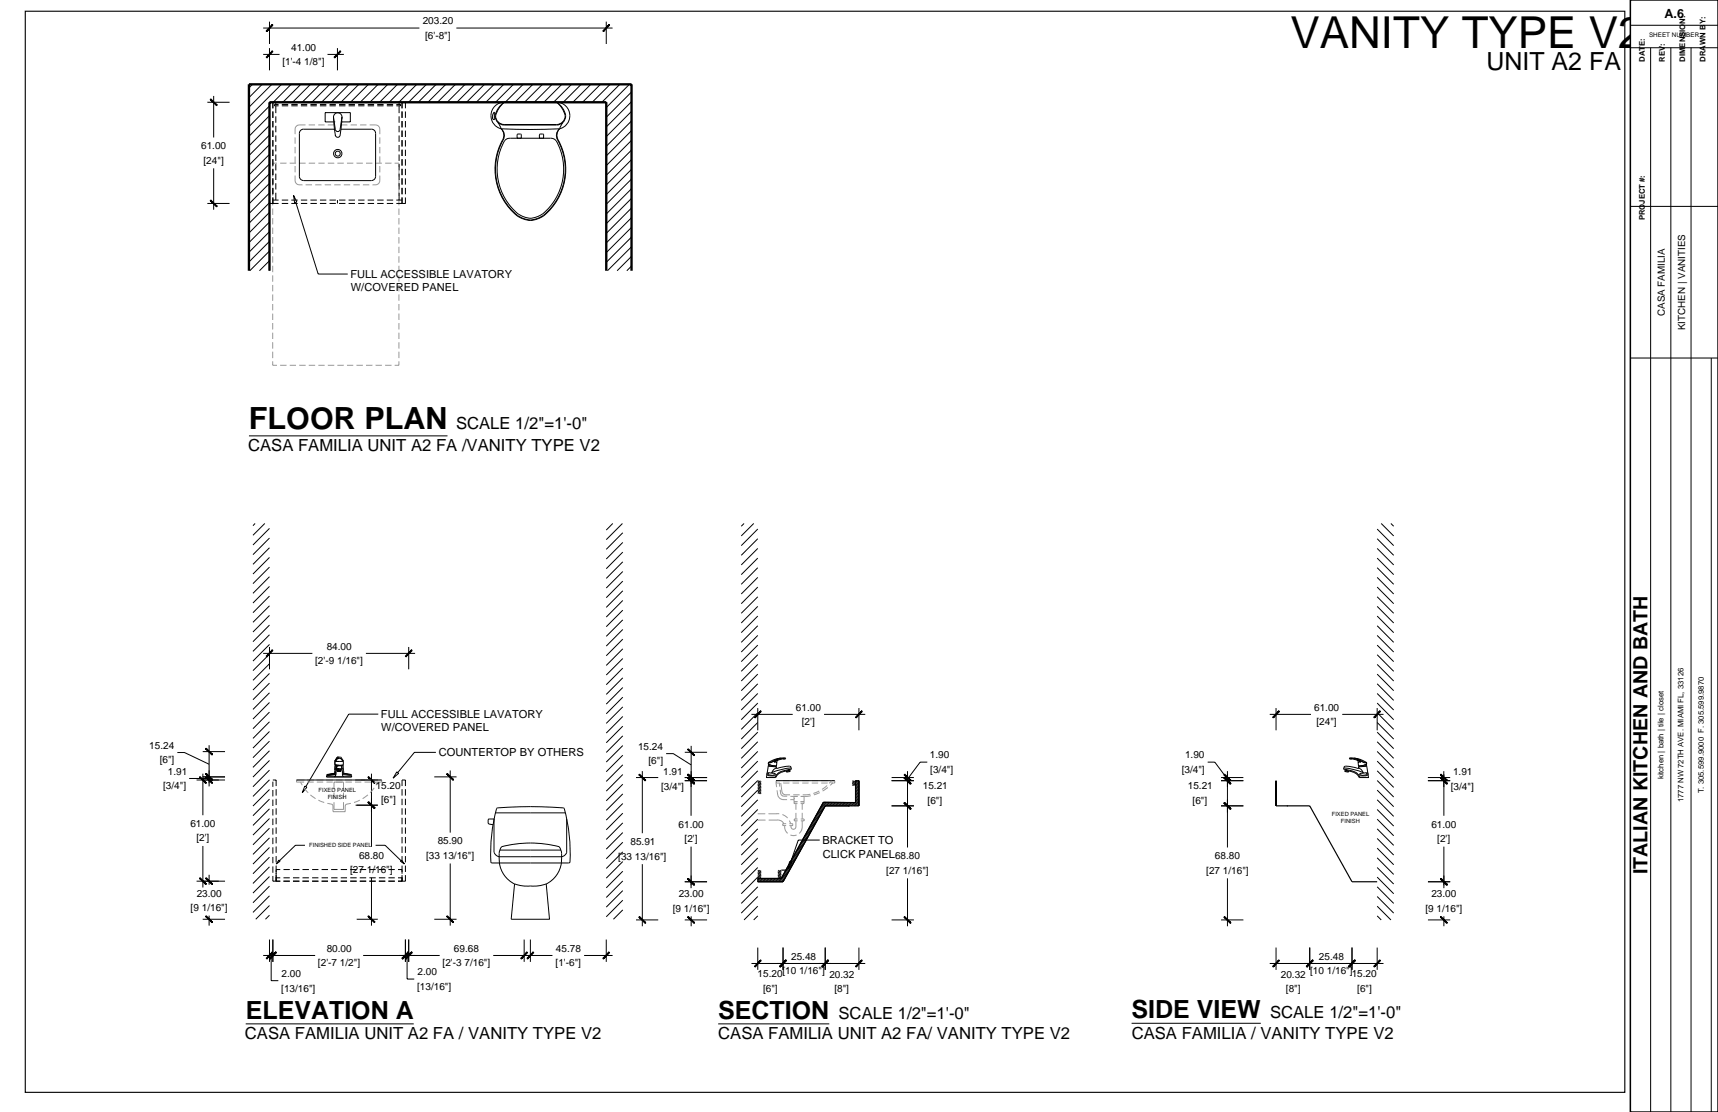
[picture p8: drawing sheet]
<svg xmlns="http://www.w3.org/2000/svg" width="432mm" height="279mm" viewBox="0 0 432 279" stroke-linecap="round" stroke-linejoin="round" font-family="sans-serif">
<g fill="none" stroke="#000" stroke-width=".25">
<path d="M66.1 13.7h4.2M66.1 7h39.3M67.7 5.4v5.6M67.7 12.1v5.6M82.3 13.7h4.1M84.8 12.1v5.6M114.7 7h39.3M152.4 5.4v5.6M52.1 25.7h5.6M53.7 24.1v10.4M63.5 21.2l-.9 .9M65.9 21.2l-3.3 3.3"/>
<path d="M67.7 28v1.6M67.7 30.4v1.6M67.7 32.8v1.6M67.7 35.2v1.6M67.7 37.6v1.6M67.7 26.6l-5.1 5.2M67.7 29.1l-5.1 5.1M67.7 31.5l-5.1 5.2M67.7 33.9l-5.1 5.2M67.7 36.3l-5.1 5.2M67.7 38.8l-5.1 5.2M68.3 21.2l-5.7 5.7"/>
<path d="M68.6 25.7v1.5M68.6 28v1.6M68.6 30.4v1.6M68.6 32.8v1.6M68.6 35.2v1.6M68.6 37.6v1.6M69.3 25.7v.5M69.3 26.6v1.8M69.3 29.2v1.6M69.3 31.6v1.6M69.3 34v1.6M69.3 36.4v1.6"/>
<path d="M69.3 38.8v1.6M70 26.2h-1v.4h1M70.7 21.2l-8.1 8.2M70.8 26.6h1.6M70.8 26.2h1.6M71.2 25.7h-3.5v1.5M72 25.7h1.6M73.2 21.2l-4.5 4.5M73.2 26.6h1.6M73.2 26.2h1.6M74.4 25.7h1.6M75.6 21.2l-4.5 4.5"/>
<path d="M75.6 26.6h1.6M75.6 26.2h1.6M76.3 32.5h7.8M76.3 32.4a1.05 1.05 0 0 0-1.1 1.1v10.8a1.08 1.08 0 0 0 1.1 1.1h17.1a1.05 1.05 0 0 0 1-1.1v-10.8a1.05 1.05 0 0 0-1-1.1M76.8 25.7h1.6M78 26.6h1.6M78 26.2h1.6M78 21.2l-4.5 4.5M80.4 26.6h1.6M80.4 26.2h1.6M80.5 21.2l-4.6 4.5M82.8 26.6h1.6"/>
<path d="M82.8 26.2h1.6M82.9 21.2l-4.5 4.5M83.9 29.7a1.07 1.07 0 0 1 1.1-1.4 1.07 1.07 0 0 1 .9 1.5M83.9 30.6h-2.2v-2.3h6.4v2.3h-2.2M84 30.6h.1M84 25.7h1.6M84.3 33.9a.6 .6 0 0 0 .6 .6 .6 .6 0 0 0 .6-.6M85.2 26.6h1.6M85.2 26.2h1.6M85.3 21.2l-4.5 4.5h-1.6M85.7 32.5h7.6M85.8 30.6h.1"/>
<path d="M85.9 29.5l-.4 4.4M86 29.4l-.5 3.1a.6 .6 0 0 1-.6 .6 .6 .6 0 0 1-.6-.6l-.5-3 .5 4.6M86.4 25.7h1.6M87.6 26.6h1.6M87.6 26.2h1.6M87.8 21.2l-4.6 4.5h-1.6M88.8 25.7h1.6M90 26.6h1.6M90 26.2h1.6M90.2 21.2l-4.5 4.5M91.2 25.7h1.6M92.4 26.6h1.6"/>
<path d="M92.4 26.2h1.6M92.6 21.2l-4.5 4.5M93.6 25.7h1.6M94.8 26.6h1.6M94.8 26.2h1.6M95 21.2l-4.5 4.5M96 25.7h1.6M97.2 26.6h1.6M97.2 26.2h1.6M97.5 21.2l-4.5 4.5M98.4 25.7h3.5v1.5M99.6 26.2h1v.4h-1"/>
<path d="M99.9 21.2l-4.5 4.5M100.3 25.7v.5M100.3 26.6v1.8M100.3 29.2v1.6M100.3 31.6v1.6M100.3 34v1.6M100.3 36.4v1.6M100.3 38.8v1.6M101 25.7v1.5M101 28v1.6M101 30.4v1.6M101 32.8v1.6"/>
<path d="M101 35.2v1.6M101 37.6v1.6M101.9 28v1.6M101.9 30.4v1.6M101.9 32.8v1.6M101.9 35.2v1.6M101.9 37.6v1.6M102.3 21.2l-4.5 4.5M104.8 21.2l-4.6 4.5M107.2 21.2l-4.5 4.5M109.6 21.2l-4.5 4.5M112.1 21.2l-4.6 4.5"/>
<path d="M114.5 21.2l-4.5 4.5M116.9 21.2l-4.5 4.5M119.3 21.2l-4.5 4.5M121.8 21.2l-4.5 4.5M123.4 29.1a3.3 3.3 0 0 0 2.6 3.3M124.2 21.2l-4.5 4.5M124.3 28.1l-.5 1.1 .1 .8 .3 .1v-1.9M124.4 29.1a2.3 2.3 0 0 0 2.3 2.3h13.2a2.3 2.3 0 0 0 2.3-2.3M124.5 29.1h.1a2.17 2.17 0 0 0 2.1 2.2h13.2a2.17 2.17 0 0 0 2.1-2.2M125.1 30.7l.9 1.7M126 32.4l7.3 .1 7.3-.1M126 32.4a2.17 2.17 0 0 1 .4 2.8"/>
<path d="M126 32.4a2.32 2.32 0 0 1 .3 2.7 15 15 0 0 0 4.2 19.4 5.6 5.6 0 0 0 7.2-1.2 15.3 15.3 0 0 0 2.4-18.7 2.32 2.32 0 0 1 .5-2.2M126.5 35.2a14.9 14.9 0 0 0 4 19.2 5.1 5.1 0 0 0 6.1-.3M126.6 21.2l-4.5 4.5M126.7 25.7a5.6 5.6 0 0 0-2.3 3.4M126.7 25.7h13.2M126.7 25.7a3.4 3.4 0 0 0-3.3 3.4M126.7 25.7l-1.4 1.8-.7 1.5M129.1 21.2l-4.6 4.5M130 33.9v.8M130 33.9l.2-.2h.8v1M131.5 21.2l-4.5 4.5M133.9 21.2l-4.5 4.5"/>
<path d="M135.6 34.7v-.8l.2-.2h.8v1M136.3 21.2l-4.5 4.5M138.3 34.7h-10a1.6 1.6 0 0 0-1.5 .7 14.6 14.6 0 0 0 3.5 18.4M138.3 34.7a1.67 1.67 0 0 1 1.5 .7 14.4 14.4 0 0 1-3.9 18.7l-1.6 .6-1 .2M138.8 21.2l-4.5 4.5M139.9 25.7a3.3 3.3 0 0 1 3.3 3.4M139.9 25.7l1.2 1.2 .9 2.1M139.9 25.7a5.1 5.1 0 0 1 2.3 3.4M140.7 32.4a2.17 2.17 0 0 0-.5 2.8 15 15 0 0 1-3.6 18.9M141.2 21.2l-4.5 4.5M141.5 30.7l-.8 1.7M143.2 29.1a3.3 3.3 0 0 1-2.6 3.3"/>
<path d="M143.6 21.2l-4.5 4.5M146.1 21.2l-4.5 4.5M148.5 21.2l-4.5 4.5M150.9 21.2l-4.5 4.5M153.4 21.2l-4.6 4.5M155.8 21.2l-4.5 4.5M158.2 21.2l-5.8 5.8M158.7 23.1l-6.3 6.4M158.7 25.5l-6.3 6.4M158.7 28l-6.3 6.3M158.7 30.4l-6.3 6.4M158.7 32.8l-6.3 6.4"/>
<path d="M158.7 35.3l-6.3 6.3M158.7 37.7l-6.3 6.3M52.1 51.1h5.6M53.7 42.3v10.4M67.7 40v1.6M67.7 42.4v1.6M67.7 44.8v1.6M67.7 47.2v1.6M67.7 49.6v1.5h2.3M67.7 41.2l-5.1 5.2M67.7 43.6l-5.1 5.2M67.7 46.1l-5.1 5.1"/>
<path d="M67.7 48.5l-5.1 5.2M67.7 50.9l-5.1 5.2M67.7 53.4l-5.1 5.1M67.7 55.8l-5.1 5.2M67.7 58.2l-5.1 5.2M68.6 40v1.6M68.6 42.4v1.6M68.6 44.8v1.6M68.6 47.2v1.6M68.6 49.6v1.5M68.6 50.3h1.4M69.3 41.2v1.6"/>
<path d="M69.3 43.6v1.6M69.3 46v1.6M69.3 48.4v1.9M70.8 51.1h1.6M70.8 50.3h1.6M73.2 51.1h1.6M73.2 50.3h1.6M74.3 50.8l5.7 18.1h7.4M75.6 51.1h1.6M75.6 50.3h1.6M78 51.1h1.6M78 50.3h1.6"/>
<path d="M80.4 51.1h1.6M80.4 50.3h1.6M82.8 51.1h1.6M82.8 50.3h1.6M84.8 50.3v.8M85.2 51.1h1.6M85.2 50.3h1.6M87.6 51.1h1.6M87.6 50.3h1.6M90 51.1h1.6M90 50.3h1.6M92.4 51.1h1.6"/>
<path d="M92.4 50.3h1.6M94.8 51.1h1.6M94.8 50.3h1.6M97.2 51.1h1.6M97.2 50.3h1.6M99.6 50.3h1.4M100.3 41.2v1.6M100.3 43.6v1.6M100.3 46v1.6M100.3 48.4v1.9M101 40v1.6M101 42.4v1.6"/>
<path d="M101 44.8v1.6M101 47.2v1.6M101 49.6v1.5M101.9 49.6v1.5h-2.3M101.9 40v1.6M101.9 42.4v1.6M101.9 44.8v1.6M101.9 47.2v1.6M130.3 53.8l1.4 .7 1.6 .4M158.7 40.1l-6.3 6.4M158.7 42.5l-6.3 6.4M158.7 45l-6.3 6.3"/>
<path d="M158.7 47.4l-6.3 6.4M158.7 49.8l-6.3 6.4M158.7 52.3l-6.3 6.3M158.7 54.7l-6.3 6.3M158.7 57.1l-6.3 6.4M158.7 59.6l-6.3 6.3M67.7 60.6l-5.1 5.2M67.7 63.1l-4.9 4.9M67.7 65.5l-2.5 2.5M67.7 67.9l-.1 .1M158.7 62l-6 6M158.7 64.4l-3.6 3.6"/>
<path d="M158.7 66.8l-1.2 1.2M62.6 109.5h49.9M64.1 131.5l-.5 .6M66.5 131.5l-2.9 3M67.7 132.8l-4.1 4.1M67.7 135.2l-4.1 4.2M67.7 137.6l-4.1 4.2M154 131.5l-1.6 1.7M156.4 131.5l-4 4.1M156.5 133.9l-4.1 4.1M156.5 136.3l-4.1 4.2M156.5 138.7l-4.1 4.2"/>
<path d="M187 131.5l-.7 .7M189.4 131.5l-3.1 3.2M190.5 132.9l-4.2 4.2M190.5 135.4l-4.2 4.1M190.5 137.8l-4.2 4.1M346.1 132.9l4.2 4.2M346.1 135.4l4.2 4.1M346.1 137.8l4.2 4.1M347.2 131.5l3.1 3.2M349.6 131.5l.7 .7M67.7 140.1l-4.1 4.1M67.7 142.5l-4.1 4.1"/>
<path d="M67.7 144.9l-4.1 4.2M67.7 147.3l-4.1 4.2M67.7 149.8l-4.1 4.1M67.7 152.2l-4.1 4.2M67.7 154.6l-4.1 4.2M67.7 157.1l-4.1 4.1M67.7 159.5l-4.1 4.2M156.5 141.2l-4.1 4.1M156.5 143.6l-4.1 4.1M156.5 146l-4.1 4.2M156.5 148.4l-4.1 4.2M156.5 150.9l-4.1 4.1"/>
<path d="M156.5 153.3l-4.1 4.2M156.5 155.7l-4.1 4.2M156.5 158.2l-4.1 4.1M190.5 140.2l-4.2 4.2M190.5 142.6l-4.2 4.2M190.5 145.1l-4.2 4.1M190.5 147.5l-4.2 4.2M190.5 149.9l-4.2 4.2M190.5 152.4l-4.2 4.1M190.5 154.8l-4.2 4.2M190.5 157.2l-4.2 4.2M190.5 159.7l-4.2 4.1"/>
<path d="M346.1 140.2l4.2 4.2M346.1 142.6l4.2 4.2M346.1 145.1l4.2 4.1M346.1 147.5l4.2 4.2M346.1 149.9l4.2 4.2M346.1 152.4l4.2 4.1M346.1 154.8l4.2 4.2M346.1 157.2l4.2 4.2M346.1 159.7l4.2 4.1M66.1 164.2h12.4M67.7 162.6v5.6M67.7 161.9l-4.1 4.2"/>
<path d="M67.7 164.4l-4.1 4.1M67.7 166.8l-4.1 4.1M67.7 169.2l-4.1 4.2M67.7 171.6l-4.1 4.2M67.7 174.1l-4.1 4.1M67.7 176.5l-4.1 4.2M67.7 178.9l-4.1 4.2M92 164.2h12.3M95.1 179.4h-7.4l-10.8 18.2M102.7 162.6v5.6M156.5 160.6l-4.1 4.2M156.5 163l-4.1 4.2"/>
<path d="M156.5 165.5l-4.1 4.1M156.5 167.9l-4.1 4.1M156.5 170.3l-4.1 4.2M156.5 172.7l-4.1 4.2M156.5 175.2l-4.1 4.1M156.5 177.6l-4.1 4.2M188.9 179.5h10.3M190.5 162.1l-4.2 4.1M190.5 164.5l-4.2 4.2M190.5 166.9l-4.2 4.2M190.5 169.4l-4.2 4.1M190.5 171.8l-4.2 4.2"/>
<path d="M190.5 174.2l-4.2 4.2M190.5 176.7l-4.2 4.1M190.5 179.1l-4.2 4.2M190.5 177.9v5.6M207.1 179.5h10.4M215.9 177.9v5.6M319.1 179.5h10.4M320.7 177.9v5.6M337.4 179.5h10.3M346.1 162.1l4.2 4.1M346.1 164.5l4.2 4.2M346.1 166.9l4.2 4.2"/>
<path d="M346.1 169.4l4.2 4.1M346.1 171.8l4.2 4.2M346.1 174.2l4.2 4.2M346.1 176.7l4.2 4.1M346.1 179.1l4.2 4.2M346.1 177.9v5.6M44.6 189.1h1.8l6.2 2.9M47.5 195.6h5.1M49.4 196h7.2M50.9 195.2h5.7M50.9 188.8h5.7M51 194.4v10.4"/>
<path d="M52.6 187.2v10.4M67.7 181.4l-4.1 4.1M67.7 183.8l-4.1 4.2M67.7 186.2l-4.1 4.2M67.7 188.6l-4.1 4.2M67.7 191.1l-4.1 4.1M67.7 193.5l-4.1 4.2M67.7 195.9l-4.1 4.2M67.7 198.4l-4.1 4.1M68.6 196h.8v1.5M68.6 196.4v1.3M68.6 198.5v1.6"/>
<path d="M69.4 198.3v1.6M74.5 196h21.4M82.1 194.8v.4h6.3l-.1-.4M82.2 194.6l.2 .1M82.4 194.6l-.3 .2M82.4 194.7h.1M84 194.3l-1.6 .3M84 194.4l-1.6 .3M84.2 191.3v.9h2.1M84.2 191.3h2.1M84.2 191.1v1.1M84.2 194.2l-.2 .2"/>
<path d="M84.2 191.1v.2M84.2 192.4l.5 .1M84.2 192.3h.1M84.2 192.3v1.1M84.2 192.4v.8M84.3 192.2l-.1 .2M84.3 192.3l.9 .1M84.3 192.2v.1M84.3 192.3l1 .1M84.3 194.9l-.2 .3zM84.4 194.6l-2.3 .2M84.4 194v.2"/>
<path d="M84.4 194l-.4 .4M84.4 194l-.1 .9M84.5 192.9l-.5 1.4M84.6 192.7l-.2 1.3M84.6 193.2l.1 .2M84.6 193.2h1.3M84.7 193.4v.2M84.7 190.4l-.5 .7M84.7 190.4l.1 .2M84.7 193.4l.1 .2M84.7 192.5l.2-.1-.4 .5zM84.7 193.6l.1 .1"/>
<path d="M84.7 190.5l.1 .1M84.8 190.3l.1-.1-.2 .1M84.8 193.6v.1M84.8 193.7h.9M84.8 193.7l.1 .1M84.8 193.7v.1M84.8 193.7h.1M84.8 190.6l-.5 .7v-.3v.3M84.8 190.6h.1M84.9 193.8h.7M84.9 193.5l.8 .1M84.9 193.5l-.2 .1"/>
<path d="M84.9 193.5l-.1 .1M84.9 192.4h.7M84.9 190.2h.7M85 190.6h-.1M85.2 193.3l.6 .1M85.2 193.3h-.3M85.2 193.3l-.5 .1M85.5 193.8h-.2M85.6 192.4l.6 .9 .2 .8M85.6 190.2l.2 .1M85.7 193.8h-.1M85.7 190.6l.5 .7v-.3"/>
<path d="M85.7 193.7v.1M85.7 193.6v.1M85.7 190.4l.6 .7v1.1M85.7 190.4l-.1 .2-.3-.1-.4 .1M85.8 193.4l-.1 .2M85.9 192.7l.2 1.3M85.9 193.2l-.1 .2M86.1 194v.8l.3 .4M86.1 194.6l2.2 .2M86.1 194l.3 .4 1.8 .2M86.2 192.2v.1M86.2 192.3l-1 .1"/>
<path d="M86.2 192.3h.1M86.2 192.3l.1 1.1M86.2 192.4l-.5 .1M86.4 194.1l.1 .2M86.5 194.3l1.6 .3M88.1 194.6l.2 .2M93.4 194.4v18.4M101 197.5v-1.5h.9v1.5M101 198.3v1.6M101.9 198.3v1.6M109.2 195.2h5.5M109.6 189h-5.4l-4.2 5.1"/>
<path d="M113.2 193.6v15.6M156.5 180l-4.1 4.2M156.5 182.5l-4.1 4.1M156.5 184.9l-4.1 4.2M156.5 187.3l-4.1 4.2M156.5 189.8l-4.1 4.1M156.5 192.2l-4.1 4.1M156.5 194.6l-4.1 4.2M156.5 197l-4.1 4.2M156.5 199.5l-4.1 4.1M159.9 195.4h5.5M161.4 193.8v15.6"/>
<path d="M167.4 189.4h1.8l4.5 2.8M172.1 196.2h5.6M172.1 195.4h5.6M172.1 189h5.6M173.7 194.6v10.4M173.7 187.4v10.4M190.5 181.5l-4.2 4.2M190.5 184l-4.2 4.1M190.5 186.4l-4.2 4.1M190.5 188.8l-4.2 4.2M190.5 191.2l-4.2 4.2M190.5 193.7l-4.2 4.1"/>
<path d="M190.5 196.1l-4.2 4.2M190.5 198.5l-4.2 4.2M190.8 196.2l-.3 .2M191.1 196.2l-.6 .6M191.3 196.3l-.8 .9M191.3 196.7l-.8 .8M191.3 197.1l-.8 .8M191.3 197.4l-.8 .9M191.3 197.8l-.8 .8M191.3 198.2l-.8 .8M191.3 198.5l-.8 .9M191.3 198.9l-.6 .6"/>
<path d="M191.3 199.3l-.2 .2M192.9 194.8l1.9 .1M193.1 192.5l-.5 2.9h2.4a3.4 3.4 0 0 1 3.1-1.8l.5-.1M193.1 192.5l2 .2M193.1 192.3v.2M193.1 192.3l2 .2M193.2 191.6l-.1 .4h.2M193.2 194.1l-.1 .5 .7 .2h.7l.1-.5M193.3 192l-.2 .3M194 194.3l-1-.1-.2 .3 .1 .3M194 194.3l.8 .1 .3 .4M194.6 191.2v.3"/>
<path d="M194.6 191.5h.7M195.1 196.2h14.7M195.1 192.4v.1M195.1 192.5v.2M195.1 192.9l.2 .2a6.8 6.8 0 0 1 3.4-.5l.2 .7M195.1 192.7v.3M195.1 193l-.6 .4-.5 .9M195.3 191.5l-.1 .9-1.3-.1-.6-.3M195.4 190.9l-.8 .6M195.6 190.9l-1 .6M195.7 190.9l-.4 .6M196.2 190.5l-2.5 1-.5 .1"/>
<path d="M196.7 190.7l-1.1 .2M196.7 190.6a7 7 0 0 0-3 1l-.6 .1M197.4 190.5l-.7 .1M197.4 190.5a.36 .36 0 0 1-.3 .3 .36 .36 0 0 1-.4-.2M197.4 190.5a5.9 5.9 0 0 0-4.2 1.1M198.3 193.3l-.2 .2M198.6 193.5v.3l-.9 .2-.1-.3M198.6 193.7l-.9 .1M198.9 192.9l-2.2 .4-2.7 .8M198.9 193.3a4.7 4.7 0 0 0-4.1 2M214.3 196.2l-.1 .1M214.7 196.2l-.5 .4"/>
<path d="M215 196.5l-.8 .9M215 196.9l-.5 .5M215 197.3l-.1 .1M215.1 196.2l-.9 .8M215.5 196.2l-.5 .4M215.8 196.2l-.8 .7M215.9 196.5l-.9 .8M215.9 196.8l-.9 .9M215.9 197.2l-.9 .8M215.9 197.6l-.9 .8M215.9 198l-.9 .8M215.9 198.3l-.9 .9"/>
<path d="M215.9 198.7l-.9 .8M215.9 199.1l-.9 .8M215.9 199.4l-.9 .9M215.9 199.8l-.9 .8M224.1 196.2h5.6M224.1 195.4h5.6M228.1 193.8v19.1M233.1 191.5h-1.8l-3.2 4.2M303.5 191.5h1.8l3.2 4.2M306.9 196.2h5.6M306.9 195.4h5.6M308.5 193.8v19.1"/>
<path d="M337.7 193.3l.1-.4 1.4 .2 3.4 1M337.7 193.3a4.7 4.7 0 0 1 4.1 2M337.8 192.9l.1-.3a8.2 8.2 0 0 1 3.5 .4l.1-.1M338 193.5v.3l.9 .2 .1-.3M338 193.7l.9 .1M338.3 193.3l.2 .2M339.2 190.5l.7 .1M339.2 190.5v.2M339.9 190.6a7 7 0 0 1 3 1l.6 .1M339.9 190.6v.1M339.9 190.7l-.3 .1-.4-.1M339.9 190.7l1.1 .2"/>
<path d="M340.4 190.5l2.5 1 .5 .1M340.4 190.5h-1.2M340.4 190.5l1.4 .3 1.6 .8M341 190.9l.4 .6M341 190.9l1 .6M341.2 190.9l.8 .6M341.5 192.7v.3M341.5 193l.6 .4 .5 .9M341.5 192.5v.2M341.5 192.4v.1M342 191.5h-.7l.1 .9 1.3-.1 .6-.3M342 191.2v.3"/>
<path d="M342.6 194.3l1-.1 .3 .3-.2 .3M342.6 194.3l-.7 .1-.4 .4M343.3 192l.2 .3M343.4 194.1l.1 .5-.6 .2h-.8l-.1-.5M343.4 191.6l.1 .4h-.2M343.5 192.3l-2 .2M343.5 192.3v.2M343.5 192.5l.5 2.9h-2.4a3.4 3.4 0 0 0-3.1-1.8l-.5-.1M343.5 192.5l-2 .2M343.7 194.8l-1.8 .1M346.1 181.5l4.2 4.2M346.1 184l4.2 4.1"/>
<path d="M346.1 186.4l4.2 4.1M346.1 188.8l4.2 4.2M346.1 191.2l4.2 4.2M346.1 193.7l4.2 4.1M346.1 196.1l4.2 4.2M346.1 198.5l4.2 4.2M358.9 196.2h5.6M358.9 195.4h5.6M362.9 193.8v4M362.9 194.6v10.4M51 212.6v10.4M52.6 219.8v2.5"/>
<path d="M67.7 200.8l-4.1 4.2M67.7 203.2l-4.1 4.2M67.7 205.7l-4.1 4.1M67.7 208.1l-4.1 4.2M67.7 210.5l-4.1 4.2M67.7 212.9l-4.1 4.2M67.7 215.4l-4.1 4.1M67.7 217.8l-4.1 4.2M68.6 200.9v1.6M68.6 203.3v1.6M68.6 205.7v1.6M68.6 208.1v1.6"/>
<path d="M68.6 210.5v1.6M68.6 212.9v1.6M68.6 215.3v1.6M68.6 217.7v1.6M69.4 200.7v1.6M69.4 203.1v1.6M69.4 205.5v1.6M69.4 207.9v1.6M69.4 210.3v1.6M69.4 212.7v1.6M69.4 215.1v1.6M69.4 217.5v3.9"/>
<path d="M69.4 218.5h1M71.2 218.5h1.6M73.6 218.5h1.6M76 218.5h1.6M76.6 212.4h-2.3l-4 3.8M78.4 218.5h1.6M80.8 218.5h1.6M83.2 218.5h1.6M85.6 218.5h1.6M88 218.5h1.6M89.4 202.3h5.6M90.4 218.5h1.6"/>
<path d="M92.8 218.5h1.6M94.4 212.4h2.4l4 3.8M95.2 218.5h1.6M97.6 218.5h1.6M100 218.5h1M101 200.7v1.6M101 203.1v1.6M101 205.5v1.6M101 207.9v1.6M101 210.3v1.6M101 212.7v1.6M101 215.1v1.6"/>
<path d="M101 217.5v2M101 219.9v1.5M101.9 219.9v1.5h-1.9M101.9 200.7v1.6M101.9 203.1v1.6M101.9 205.5v1.6M101.9 207.9v1.6M101.9 210.3v1.6M101.9 212.7v1.6M101.9 215.1v1.6M101.9 217.5v1.6M113.2 217v15.6"/>
<path d="M122.7 206v.8M122.7 206.8l.2 .2 1 .2M123.4 216.6l.2 .2M123.6 216.8h19.4M124.5 204.2h17.6M124.8 203.2l.1-.2a94 94 0 0 1 16.8 0l.1 .2M124.8 203.2a42.9 42.9 0 0 0-1.4 13.4M125.5 214.5a7.4 7.4 0 0 0 3.8 7.6l-.8 8.9h9.6l-.8-8.9M125.5 214.5l.1-.8a1.37 1.37 0 0 1 1.3-1.2 28.8 28.8 0 0 1 13.6 .2l.5 1 .2 .8M125.6 213.6h15.4M141.1 216.8a6.9 6.9 0 0 1-3.8 5.3M141.2 214.5l-.1 2.3"/>
<path d="M141.8 203.2a42.9 42.9 0 0 1 1.5 13.4M142.4 205.8v8.4l-.3 .6-.9 .5-16.1-.1-.6-.4-.3-.6v-8.4h-1.4l-.1 .2M143.3 216.6l-.3 .2M156.5 201.9l-4.1 4.2M156.5 204.3l-4.1 4.2M156.5 206.8l-4.1 4.1M156.5 209.2l-4.1 4.2M156.5 211.6l-4.1 4.2M156.5 214l-4.1 4.2M156.5 216.5l-4.1 4.1M156.5 218.9l-4.1 4.2M161.4 217.1v15.6"/>
<path d="M173.7 212.7v10.5M173.7 220v2.5M190.5 201l-4.2 4.1M190.5 203.4l-4.2 4.2M190.5 205.8l-4.2 4.2M190.5 208.3l-4.2 4.1M190.5 210.7l-4.2 4.1M190.5 213.1l-4.2 4.2M190.5 215.5l-4.2 4.2M190.5 218l-4.2 4.1M190.7 218.7l-.2 .2M191.1 218.6l-.6 .6"/>
<path d="M191.3 219.5l-5 5.1M191.3 218.8l-.8 .8M191.3 219.2l-.8 .8M191.3 219.9l-.8 .8M195.9 218.6l-.4 .4M196.2 218.6l-.7 .8M196.4 218.9l-.9 .8M196.4 219.2l-.9 .9M196.4 219.6l-.9 .9M196.4 220l-.8 .7M197.9 219.6l-2 2M198.3 218.8l-2.7 2.8"/>
<path d="M198.8 218l-2.1 2M199.2 217.1l-2 2.1M199.7 216.3l-2 2.1M200.2 215.5l-2.1 2.1M200.6 214.7l-2 2M201.1 213.8l-2.1 2.1M201.5 213l-2 2.1M202 212.2l-2.1 2M202.5 211.3l-2.1 2.1M202.9 210.5l-2 2.1M203.4 209.7l-2.1 2.1M203.9 208.9l-2.1 2"/>
<path d="M204.3 208l-2.1 2.1M204.8 207.2l-2.1 2.1M205.3 206.4l-2.2 2.1M205.7 205.5l-2.1 2.1M206 211.1h-5.4l-1.9 5.5M206.2 204.7l-2.2 2.1M206.6 203.9l-2.1 2.1M207.1 201.6l-.3 .3M207.1 203.1l-2.1 2.1M207.4 201.6l-1.1 1.1M207.8 201.6l-1.9 1.9M208.2 201.6l-2.8 2.7"/>
<path d="M208.5 201.6l-.8 .9M208.9 201.6l-.9 .9M209.3 201.6l-.9 .9M209.6 201.6l-.8 .9M210 201.6l-.9 .9M210.4 201.6l-.9 .9M210.7 201.6l-.8 .9M211.1 201.6l-.9 .9M211.5 201.6l-.9 .9M211.8 201.6l-.8 .9M212.2 201.6l-.9 .9M212.6 201.6l-.9 .9"/>
<path d="M212.9 201.6l-.8 .9M213.3 201.6l-.9 .9M213.7 201.6l-.9 .9M214 201.6l-.8 .9M214.4 201.6l-.8 .9M214.8 201.7l-.9 .8M215.9 200.5l-.9 .9M215.9 200.2l-.9 .8M215.9 200.9l-1.6 1.6M215.9 201.3l-1.2 1.2M215.9 201.6l-.9 .9M215.9 202l-.5 .5"/>
<path d="M215.9 202.4l-.1 .1M224.1 202.5h5.6M306.9 202.5h5.6M346.1 201l4.2 4.1M346.1 203.4l4.2 4.2M346.1 205.8l4.2 4.2M346.1 208.3l4.2 4.1M346.1 210.7l4.2 4.1M346.1 213.1l4.2 4.2M346.1 215.5l4.2 4.2M346.1 218l4.2 4.1M362.9 212.7v10.5"/>
<path d="M49.4 221.4h7.2M50.9 231h5.7M52.6 230.1v2.5M67.7 236.1v5.6M67.7 220.2l-4.1 4.2M67.7 222.7l-4.1 4.1M67.7 225.1l-4.1 4.2M67.7 227.5l-3.4 3.5M67.7 230l-1 1M68.6 220.1v1.3h1.8M68.6 236.1v5.6M69.4 220.6h1"/>
<path d="M71.2 221.4h1.6M71.2 220.6h1.6M73.6 221.4h1.6M73.6 220.6h1.6M76 221.4h1.6M76 220.6h1.6M78.4 221.4h1.6M78.4 220.6h1.6M80.8 221.4h1.6M80.8 220.6h1.6M83.2 221.4h1.6M83.2 220.6h1.6"/>
<path d="M85.6 221.4h1.6M85.6 220.6h1.6M88 221.4h1.6M88 220.6h1.6M89.7 231h5.3M90.4 221.4h1.6M90.4 220.6h1.6M92.8 221.4h1.6M92.8 220.6h1.6M93.4 220.5v12.1M95.2 221.4h1.6M95.2 220.6h1.6"/>
<path d="M97.6 221.4h1.6M97.6 220.6h1.6M100 220.6h1M101.9 236.1v5.6M102.7 236.1v5.6M109.2 231h5.5M129.3 222.1a15.5 15.5 0 0 0 8 0M131.7 236.1v5.6M133.3 236.1v5.6M152.4 236.1v5.6M156.5 221.3l-4.1 4.2M156.5 223.8l-4.1 4.1"/>
<path d="M156.5 226.2l-4.1 4.2M156.5 228.6l-2.3 2.4M159.9 231.1h5.5M172.1 231.1h5.6M172.1 221.6h5.6M173.7 230.2v2.5M190.5 222.8l-4.2 4.2M190.5 225.3l-4.2 4.1M190.5 227.7l-3.5 3.4M190.5 230.1l-1.1 1M190.5 238.1v5.6M190.9 220.7l-.4 .4"/>
<path d="M191.3 220.7l-.8 .8M191.3 220.3l-.5 .4M191.3 220.6l-.1 .1M191.6 220.7l-.8 .9M192 220.7l-.8 .9M192.4 220.7l-.9 .9M192.7 220.7l-.8 .9M193.1 220.7l-.8 .9M193.5 220.7l-.9 .9M193.8 220.7l-.8 .9M194.2 220.7l-.8 .9M194.6 220.7l-.9 .9"/>
<path d="M194.9 220.7l-.8 .9M195.3 220.7l-.8 .9M195.7 220.7l-.9 .9M196 220.7l-.8 .9M196.4 220.3l-.4 .4M196.8 238.1v5.6M196.9 221.3l-.2 .3M197.4 220.5l-1.1 1.1M207.4 238.1v5.6M215.9 238.1v5.6M224.1 231.1h5.6M228.1 220.7v12"/>
<path d="M306.9 231.1h5.6M308.5 220.7v12M320.7 238.1v5.6M329.2 238.1v5.6M339.8 238.1v5.6M346.1 220.4l4.2 4.2M346.1 222.8l4.2 4.2M346.1 225.3l4.2 4.1M346.1 227.7l3.5 3.4M346.1 230.1l1.1 1M346.1 238.1v5.6M358.9 231.1h5.6"/>
<path d="M358.9 221.6h5.6M362.9 230.2v2.5M61.8 257.3h42.2M66.1 240.1h13.1M68.2 240.1v6.3h1.8M91.3 240.1h19.2M102.3 240.1v5.9h1.8M124 240.1h14.9M146.8 240.1h7.2M180.5 257.3h27.9M188.9 242.1h28.6M284.4 257.1h32.5"/>
<path d="M319.1 242.1h28.6"/>
<circle cx="84.9" cy="38.6" r="1.05"/>
<circle cx="84.9" cy="38.6" r=".62"/>
</g>
<g fill="none" stroke="#989898" stroke-width=".25">
<path d="M74.2 34.5v1.6M74.2 36.9v1.6M74.2 39.3v1.6M76.8 31.4h-1.6a1.08 1.08 0 0 0-1 1v1.3M77.6 31.4h1.6M80 31.4h1.6M82.4 31.4h1.5M85.8 31.4h1.5M88.1 31.4h1.6M90.5 31.4h1.6M92.9 31.4h1.5a1.08 1.08 0 0 1 1.1 1v1.3M95.5 34.5v1.6"/>
<path d="M95.5 36.9v1.6M95.5 39.3v1.6M68.5 42.8v1.6M68.5 45.2v1.6M68.5 47.6v1.6M68.5 50v1.6M68.5 52.4v1.6M68.5 54.8v1.6M68.5 57.2v1.6M68.5 59.6v1.6M69.6 41h-1.1v1M70.4 41h1.6"/>
<path d="M72.8 41h1.6M74.2 44.1v1.3a1.08 1.08 0 0 0 1 1h.8M74.2 41.7v1.6M75.2 41h1.6M76.8 46.4h1.6M77.6 41h1.6M79.2 46.4h1.6M80 41h1.6M81.6 46.4h1.6M82.4 41h1.6M84 46.4h1.6M84.8 41h1.6"/>
<path d="M86.4 46.4h1.6M87.2 41h1.6M88.8 46.4h1.6M89.6 41h1.6M91.2 46.4h1.6M92 41h1.6M94.4 41h1.6M95.5 41.7v1.6M95.5 44.1v1.3a1.08 1.08 0 0 1-1.1 1h-.8M96.8 41h1.6M99.2 41h1.1v1M100.3 42.8v1.6"/>
<path d="M100.3 45.2v1.6M100.3 47.6v1.6M100.3 50v1.6M100.3 52.4v1.6M100.3 54.8v1.6M100.3 57.2v1.6M100.3 59.6v1.6M68.5 62v1.6M68.5 64.4v1.6M68.5 66.8v1.6M68.5 69.2v1.6M68.5 71.6v1.6"/>
<path d="M68.5 74v1.6M68.5 76.4v1.6M68.5 78.8v1.6M100.3 62v1.6M100.3 64.4v1.6M100.3 66.8v1.6M100.3 69.2v1.6M100.3 71.6v1.6M100.3 74v1.6M100.3 76.4v1.6M100.3 78.8v1.6M68.5 90.8v1h1.1"/>
<path d="M68.5 81.2v1.6M68.5 83.6v1.6M68.5 86v1.6M68.5 88.4v1.6M70.4 91.8h1.6M72.8 91.8h1.6M75.2 91.8h1.6M77.6 91.8h1.6M80 91.8h1.6M82.4 91.8h1.6M84.8 91.8h1.6M87.2 91.8h1.6"/>
<path d="M89.6 91.8h1.6M92 91.8h1.6M94.4 91.8h1.6M96.8 91.8h1.6M100.3 81.2v1.6M100.3 83.6v1.6M100.3 86v1.6M100.3 88.4v1.6M100.3 90.8v1h-1.1M75.5 196.5l.5 .8M76.4 198l1 1.2M76.4 196h-1.9v.5h1.9"/>
<path d="M77.2 196.5h1.6M77.2 196h1.6M78 199.7l1.3 1M79.6 196.5h1.6M79.6 196h1.6M82 196.5h1.6M82 196h1.6M83.9 198.4v-1.9h2.4v1.9M83.9 199.2v1.5M84.4 196h1.6M86.3 199.2v1.5M86.8 196.5h1.6"/>
<path d="M86.8 196h1.6M89.2 196.5h1.6M89.2 196h1.6M91.6 196.5h1.6M91.6 196h1.6M92.5 199.7l-1.4 1M94 196h1.9v.5h-1.9M94.1 198l-1.1 1.2M94.9 196.5l-.4 .8M195.1 196.7h.9M195.1 196.7l.1 1.1M195.3 198.6l.2 1a1.5 1.5 0 0 0 1.4 1.3h.9"/>
<path d="M195.9 196.7l.1 1M196 196.2h-.9v.5M196.1 198.4l.3 1.4 .4 .2 1 .1M196.2 196.7l.5 2.7 .6 .3h1.3M196.8 196.7h1.6M196.8 196.2h1.6M199.2 196.7h1.6M199.2 196.2h1.6M199.4 199.7h1.6M201.6 196.7h1.6M201.6 196.2h1.6M203.6 199.6l-1.8 .1"/>
<path d="M203.7 199.6h-.1M203.8 199.9l-2.6 .2M204 196.7h1.6M204 196.2h1.6M205.9 198.8l-1.5 .6M206 199.1l-1.4 .6M206.4 196.7h1.6M206.4 196.2h1.6M207.9 197.4l-1.3 1M208.1 197.9l-1.3 .9M208.8 196.2h1v.5h-1M209 196.2l-.6 .6"/>
<path d="M209.3 196.7l-.6 .6M80 201l1.5 .6M82.3 201.8l1.2 .3 .2 .3v1.5h3.1v-1.5l.2-.3 1.2-.3M83.9 201.5v1.9h2.4v-1.9M90.4 201l-1.4 .6M190.5 206.1h1.9M190.5 204.5h1.8M193.1 204.5h2.8M193.2 206.1h2.6l.6 .2 .6 .7M196.6 204.7l1.4 .8M197.2 207.4l.2 1.2 .6 .8M197.6 207h-.9v.4h.9"/>
<path d="M198.4 206.2l.3 .8M198.4 207h.8v.4h-.8M198.6 200.9h1M198.6 209.8l.6 .2 1-.2M198.6 200.1h1M199.6 200.7h.1M199.6 200.1v1.8h.8M199.6 201.4h.8M199.6 200.1h.9M200 201.9v1.6M200 204.2v1.6M200 206.2v1.6a.66 .66 0 0 1-.8 .6 .66 .66 0 0 1-.4-1"/>
<path d="M200.5 205.8h-.9v.4h.9M201.2 201.4h.9M201.3 205.8h.8v.4h-.8M201.6 201.9v1.6M201.6 204.2v1.6M201.6 206.2a3.5 3.5 0 0 1-.6 3l-.1 .2M202.1 200.1v1.8h-.9"/>
</g>
<path d="M62.6 68v-46.8h96.1v46.8M67.7 68v-42.3h84.7v42.3" fill="none" stroke="#000" stroke-width=".59"/>
<g fill="#000" stroke="#000" stroke-width=".25">
<path d="M68.5 12.8l.1 .2zM68.5 12.8l-1.5 1.8zM68.6 13l-1.6 1.6zM68.5 12.8l-1.5 1.8zM66.9 14.4l.1 .2zM68.5 12.8l-1.6 1.6z" fill-rule="evenodd"/>
<path d="M68.5 6.2l.1 .1zM68.5 6.2l-1.5 1.7zM68.6 6.3l-1.6 1.6zM68.5 6.2l-1.5 1.7zM66.9 7.8l.1 .1zM68.5 6.2l-1.6 1.6z" fill-rule="evenodd"/>
<path d="M83.9 14.4l.2 .2zM85.5 12.8l-1.4 1.8zM83.9 14.4l1.6-1.6zM85.5 12.8l-1.4 1.8zM85.5 12.8l.2 .2zM85.7 13l-1.6 1.6z" fill-rule="evenodd"/>
<path d="M151.5 7.8l.2 .1zM153.1 6.2l-1.4 1.7zM153.1 6.2l-1.6 1.6zM153.1 6.2l-1.4 1.7zM153.1 6.2l.1 .1zM153.2 6.3l-1.5 1.6z" fill-rule="evenodd"/>
<path d="M54.4 26.6l.2-.2zM52.8 25l1.8 1.4zM52.8 25l1.6 1.6zM52.8 25l1.8 1.4zM52.8 25l.2-.2zM53 24.8l1.6 1.6z" fill-rule="evenodd"/>
<path d="M52.8 50.4l.2-.2zM52.8 50.4l1.8 1.4zM53 50.2l1.6 1.6zM52.8 50.4l1.8 1.4zM54.4 52l.2-.2zM52.8 50.4l1.6 1.6z" fill-rule="evenodd"/>
<path d="M73.8 49.1l.2 1.8zM73.8 49.1l.8 1.6zM74 50.9l.6-.2z" fill-rule="evenodd"/>
<path d="M68.5 163.3l.1 .1zM68.5 163.3l-1.5 1.8zM68.6 163.4l-1.6 1.7zM68.5 163.3l-1.5 1.8zM66.9 164.9l.1 .2zM68.5 163.3l-1.6 1.6z" fill-rule="evenodd"/>
<path d="M101.8 164.9l.2 .2zM103.4 163.3l-1.4 1.8zM103.4 163.3l-1.6 1.6zM103.4 163.3l-1.4 1.8zM103.4 163.3l.2 .1zM103.6 163.4l-1.6 1.7z" fill-rule="evenodd"/>
<path d="M191.2 178.6l.1 .2zM191.2 178.6l-1.4 1.8zM191.3 178.8l-1.5 1.6zM191.2 178.6l-1.4 1.8zM189.6 180.2l.2 .2zM191.2 178.6l-1.6 1.6z" fill-rule="evenodd"/>
<path d="M321.4 178.6l.2 .2zM321.4 178.6l-1.4 1.8zM321.6 178.8l-1.6 1.6zM321.4 178.6l-1.4 1.8zM319.8 180.2l.2 .2zM321.4 178.6l-1.6 1.6z" fill-rule="evenodd"/>
<path d="M51.7 196.9l.2-.2zM50.1 195.3l1.8 1.4zM50.1 195.3l1.6 1.6zM50.1 195.3l1.8 1.4zM50.1 195.3l.2-.2zM50.3 195.1l1.6 1.6z" fill-rule="evenodd"/>
<path d="M51.8 194.3l-.1 .2zM51.7 194.5l1.7 1.4zM51.8 194.3l1.6 1.6zM51.7 194.5l1.7 1.4zM53.4 195.9l-.1 .2zM51.7 194.5l1.6 1.6z" fill-rule="evenodd"/>
<path d="M51.8 194.3l-.1 .2zM51.7 194.5l1.7 1.4zM51.8 194.3l1.6 1.6zM51.7 194.5l1.7 1.4zM53.4 195.9l-.1 .2zM51.7 194.5l1.6 1.6z" fill-rule="evenodd"/>
<path d="M53.3 196.9l.1-.2zM51.7 195.3l1.7 1.4zM51.7 195.3l1.6 1.6zM51.7 195.3l1.7 1.4zM51.8 195.1l-.1 .2zM51.8 195.1l1.6 1.6z" fill-rule="evenodd"/>
<path d="M53.3 189.7l.1-.1zM51.7 188.1l1.7 1.5zM51.7 188.1l1.6 1.6zM51.7 188.1l1.7 1.5zM51.8 188l-.1 .1zM51.8 188l1.6 1.6z" fill-rule="evenodd"/>
<path d="M77.1 197.8l-1.1 1.4zM76.6 197.5l-.6 1.7zM76.6 197.5l.5 .3z" fill-rule="evenodd"/>
<path d="M94.3 196.7l-.2 .2zM92.5 195.3l1.8 1.4zM92.5 195.3l1.6 1.6zM92.5 195.3l1.8 1.4zM92.6 195.1l-.1 .2zM92.6 195.1l1.7 1.6z" fill-rule="evenodd"/>
<path d="M98.8 195.5l1.4-1.2zM99.7 193.9l-.9 1.6zM99.7 193.9l.5 .4z" fill-rule="evenodd"/>
<path d="M113.9 196.1l.1-.2zM112.3 194.5l1.7 1.4zM112.3 194.5l1.6 1.6zM112.3 194.5l1.7 1.4zM112.3 194.5l.1-.2zM112.4 194.3l1.6 1.6z" fill-rule="evenodd"/>
<path d="M162.2 196.2l.1-.1zM160.6 194.6l1.7 1.5zM160.6 194.6l1.6 1.6zM160.6 194.6l1.7 1.5zM160.6 194.6l.1-.1zM160.7 194.5l1.6 1.6z" fill-rule="evenodd"/>
<path d="M172.8 194.6l.2-.1zM172.8 194.6l1.8 1.5zM173 194.5l1.6 1.6zM172.8 194.6l1.8 1.5zM174.4 196.2l.2-.1zM172.8 194.6l1.6 1.6z" fill-rule="evenodd"/>
<path d="M172.8 194.6l.2-.1zM172.8 194.6l1.8 1.5zM173 194.5l1.6 1.6zM172.8 194.6l1.8 1.5zM174.4 196.2l.2-.1zM172.8 194.6l1.6 1.6z" fill-rule="evenodd"/>
<path d="M174.4 197l.2-.1zM172.8 195.4l1.8 1.5zM172.8 195.4l1.6 1.6zM172.8 195.4l1.8 1.5zM172.8 195.4l.2-.1zM173 195.3l1.6 1.6z" fill-rule="evenodd"/>
<path d="M174.4 197l.2-.1zM172.8 195.4l1.8 1.5zM172.8 195.4l1.6 1.6zM172.8 195.4l1.8 1.5zM172.8 195.4l.2-.1zM173 195.3l1.6 1.6z" fill-rule="evenodd"/>
<path d="M174.4 189.9l.2-.2zM172.8 188.3l1.8 1.4zM172.8 188.3l1.6 1.6zM172.8 188.3l1.8 1.4zM172.8 188.3l.2-.2zM173 188.1l1.6 1.6z" fill-rule="evenodd"/>
<path d="M215 180.2l.2 .2zM216.6 178.6l-1.4 1.8zM216.6 178.6l-1.6 1.6zM216.6 178.6l-1.4 1.8zM216.6 178.6l.1 .2zM216.7 178.8l-1.5 1.6z" fill-rule="evenodd"/>
<path d="M227.2 194.6l.2-.1zM227.2 194.6l1.8 1.5zM227.4 194.5l1.6 1.6zM227.2 194.6l1.8 1.5zM228.8 196.2l.2-.1zM227.2 194.6l1.6 1.6z" fill-rule="evenodd"/>
<path d="M228.8 197l.2-.1zM227.2 195.4l1.8 1.5zM227.2 195.4l1.6 1.6zM227.2 195.4l1.8 1.5zM227.2 195.4l.2-.1zM227.4 195.3l1.6 1.6z" fill-rule="evenodd"/>
<path d="M228.8 197l.2-.1zM227.2 195.4l1.8 1.5zM227.2 195.4l1.6 1.6zM227.2 195.4l1.8 1.5zM227.2 195.4l.2-.1zM227.4 195.3l1.6 1.6z" fill-rule="evenodd"/>
<path d="M307.6 194.6l.2-.1zM307.6 194.6l1.8 1.5zM307.8 194.5l1.6 1.6zM307.6 194.6l1.8 1.5zM309.2 196.2l.2-.1zM307.6 194.6l1.6 1.6z" fill-rule="evenodd"/>
<path d="M309.2 197l.2-.1zM307.6 195.4l1.8 1.5zM307.6 195.4l1.6 1.6zM307.6 195.4l1.8 1.5zM307.6 195.4l.2-.1zM307.8 195.3l1.6 1.6z" fill-rule="evenodd"/>
<path d="M309.2 197l.2-.1zM307.6 195.4l1.8 1.5zM307.6 195.4l1.6 1.6zM307.6 195.4l1.8 1.5zM307.6 195.4l.2-.1zM307.8 195.3l1.6 1.6z" fill-rule="evenodd"/>
<path d="M345.2 180.2l.2 .2zM346.8 178.6l-1.4 1.8zM346.8 178.6l-1.6 1.6zM346.8 178.6l-1.4 1.8zM346.8 178.6l.2 .2zM347 178.8l-1.6 1.6z" fill-rule="evenodd"/>
<path d="M362.2 194.5l-.2 .1zM362 194.6l1.8 1.5zM362.2 194.5l1.6 1.6zM362 194.6l1.8 1.5zM363.8 196.1l-.2 .1zM362 194.6l1.6 1.6z" fill-rule="evenodd"/>
<path d="M363.8 196.9l-.2 .1zM362 195.4l1.8 1.5zM362 195.4l1.6 1.6zM362 195.4l1.8 1.5zM362.2 195.3l-.2 .1zM362.2 195.3l1.6 1.6z" fill-rule="evenodd"/>
<path d="M363.8 196.9l-.2 .1zM362 195.4l1.8 1.5zM362 195.4l1.6 1.6zM362 195.4l1.8 1.5zM362.2 195.3l-.2 .1zM362.2 195.3l1.6 1.6z" fill-rule="evenodd"/>
<path d="M69.4 217.1l1-.7zM70.1 216.1l-.7 1zM70.1 216.1l.3 .3z" fill-rule="evenodd"/>
<path d="M92.6 201.4l-.1 .2zM92.5 201.6l1.8 1.4zM92.6 201.4l1.7 1.6zM92.5 201.6l1.8 1.4zM94.3 203l-.2 .2zM92.5 201.6l1.6 1.6z" fill-rule="evenodd"/>
<path d="M94.3 203l-.2 .2zM92.5 201.6l1.8 1.4zM92.5 201.6l1.6 1.6zM92.5 201.6l1.8 1.4zM92.6 201.4l-.1 .2zM92.6 201.4l1.7 1.6z" fill-rule="evenodd"/>
<path d="M100.9 216.1l.7 1zM100.6 216.4l1 .7zM100.9 216.1l-.3 .3z" fill-rule="evenodd"/>
<path d="M199 216.7l-.9 1.6zM198.4 216.5l-.3 1.8zM198.4 216.5l.6 .2z" fill-rule="evenodd"/>
<path d="M227.2 201.8l.2-.2zM227.2 201.8l1.8 1.4zM227.4 201.6l1.6 1.6zM227.2 201.8l1.8 1.4zM228.8 203.4l.2-.2zM227.2 201.8l1.6 1.6z" fill-rule="evenodd"/>
<path d="M228.8 203.4l.2-.2zM227.2 201.8l1.8 1.4zM227.2 201.8l1.6 1.6zM227.2 201.8l1.8 1.4zM227.2 201.8l.2-.2zM227.4 201.6l1.6 1.6z" fill-rule="evenodd"/>
<path d="M307.6 201.8l.2-.2zM307.6 201.8l1.8 1.4zM307.8 201.6l1.6 1.6zM307.6 201.8l1.8 1.4zM309.2 203.4l.2-.2zM307.6 201.8l1.6 1.6z" fill-rule="evenodd"/>
<path d="M309.2 203.4l.2-.2zM307.6 201.8l1.8 1.4zM307.6 201.8l1.6 1.6zM307.6 201.8l1.8 1.4zM307.6 201.8l.2-.2zM307.8 201.6l1.6 1.6z" fill-rule="evenodd"/>
<path d="M50.3 220.5l-.2 .2zM50.1 220.7l1.8 1.4zM50.3 220.5l1.6 1.6zM50.1 220.7l1.8 1.4zM51.9 222.1l-.2 .2zM50.1 220.7l1.6 1.6z" fill-rule="evenodd"/>
<path d="M51.8 230.1l-.1 .2zM51.7 230.3l1.7 1.4zM51.8 230.1l1.6 1.6zM51.7 230.3l1.7 1.4zM53.4 231.7l-.1 .2zM51.7 230.3l1.6 1.6z" fill-rule="evenodd"/>
<path d="M53.3 222.3l.1-.2zM51.7 220.7l1.7 1.4zM51.7 220.7l1.6 1.6zM51.7 220.7l1.7 1.4zM51.7 220.7l.1-.2zM51.8 220.5l1.6 1.6z" fill-rule="evenodd"/>
<path d="M69.3 239.2l.2 .2zM69.3 239.2l-1.4 1.8zM67.9 241l1.6-1.6zM69.3 239.2l-1.4 1.8zM67.7 240.8l.2 .2zM69.3 239.2l-1.6 1.6z" fill-rule="evenodd"/>
<path d="M69.3 239.2l.2 .2zM69.3 239.2l-1.4 1.8zM67.9 241l1.6-1.6zM69.3 239.2l-1.4 1.8zM67.7 240.8l.2 .2zM69.3 239.2l-1.6 1.6z" fill-rule="evenodd"/>
<path d="M92.6 230.1l-.1 .2zM92.5 230.3l1.8 1.4zM92.6 230.1l1.7 1.6zM92.5 230.3l1.8 1.4zM94.3 231.7l-.2 .2zM92.5 230.3l1.6 1.6z" fill-rule="evenodd"/>
<path d="M103.4 239.2l.2 .2zM103.4 239.2l-1.4 1.8zM102 241l1.6-1.6zM103.4 239.2l-1.4 1.8zM101.8 240.8l.2 .2zM101.8 240.8l1.6-1.6z" fill-rule="evenodd"/>
<path d="M103.4 239.2l.2 .2zM103.4 239.2l-1.4 1.8zM102 241l1.6-1.6zM103.4 239.2l-1.4 1.8zM101.8 240.8l.2 .2zM101.8 240.8l1.6-1.6z" fill-rule="evenodd"/>
<path d="M112.3 230.3l.1-.2zM112.3 230.3l1.7 1.4zM112.4 230.1l1.6 1.6zM112.3 230.3l1.7 1.4zM114 231.7l-.1 .2zM112.3 230.3l1.6 1.6z" fill-rule="evenodd"/>
<path d="M134 239.2l.2 .2zM134 239.2l-1.4 1.8zM132.6 241l1.6-1.6zM134 239.2l-1.4 1.8zM132.4 240.8l.2 .2zM132.4 240.8l1.6-1.6z" fill-rule="evenodd"/>
<path d="M160.7 230.3l-.1 .1zM160.6 230.4l1.7 1.5zM160.7 230.3l1.6 1.6zM160.6 230.4l1.7 1.5zM162.2 232l.1-.1zM160.6 230.4l1.6 1.6z" fill-rule="evenodd"/>
<path d="M172.8 220.9l.2-.2zM172.8 220.9l1.8 1.4zM173 220.7l1.6 1.6zM172.8 220.9l1.8 1.4zM174.4 222.4l.2-.1zM172.8 220.9l1.6 1.5z" fill-rule="evenodd"/>
<path d="M173 230.3l-.2 .1zM172.8 230.4l1.8 1.5zM173 230.3l1.6 1.6zM172.8 230.4l1.8 1.5zM174.4 232l.2-.1zM172.8 230.4l1.6 1.6z" fill-rule="evenodd"/>
<path d="M174.4 222.4l.2-.1zM172.8 220.9l1.8 1.4zM172.8 220.9l1.6 1.5zM172.8 220.9l1.8 1.4zM172.8 220.9l.2-.2zM173 220.7l1.6 1.6z" fill-rule="evenodd"/>
<path d="M227.2 230.4l.2-.1zM227.2 230.4l1.8 1.5zM227.4 230.3l1.6 1.6zM227.2 230.4l1.8 1.5zM228.8 232l.2-.1zM227.2 230.4l1.6 1.6z" fill-rule="evenodd"/>
<path d="M307.6 230.4l.2-.1zM307.6 230.4l1.8 1.5zM307.8 230.3l1.6 1.6zM307.6 230.4l1.8 1.5zM309.2 232l.2-.1zM307.6 230.4l1.6 1.6z" fill-rule="evenodd"/>
<path d="M362.2 220.7l-.2 .2zM362 220.9l1.8 1.4zM362.2 220.7l1.6 1.6zM362 220.9l1.8 1.4zM363.8 222.3l-.2 .1zM362 220.9l1.6 1.5z" fill-rule="evenodd"/>
<path d="M362.2 230.3l-.2 .1zM362 230.4l1.8 1.5zM362.2 230.3l1.6 1.6zM362 230.4l1.8 1.5zM363.8 231.9l-.2 .1zM362 230.4l1.6 1.6z" fill-rule="evenodd"/>
<path d="M363.8 222.3l-.2 .1zM362 220.9l1.8 1.4zM362 220.9l1.6 1.5zM362 220.9l1.8 1.4zM362.2 220.7l-.2 .2zM362.2 220.7l1.6 1.6z" fill-rule="evenodd"/>
<path d="M66.9 240.8l.1 .2zM68.5 239.2l-1.5 1.8zM68.5 239.2l-1.6 1.6zM68.5 239.2l-1.5 1.8zM68.5 239.2l.1 .2zM68.6 239.4l-1.6 1.6z" fill-rule="evenodd"/>
<path d="M101 240.8l.2 .2zM102.6 239.2l-1.4 1.8zM102.6 239.2l-1.6 1.6zM102.6 239.2l-1.4 1.8zM102.6 239.2l.2 .2zM102.8 239.4l-1.6 1.6z" fill-rule="evenodd"/>
<path d="M101 240.8l.2 .2zM102.6 239.2l-1.4 1.8zM102.6 239.2l-1.6 1.6zM102.6 239.2l-1.4 1.8zM102.6 239.2l.2 .2zM102.8 239.4l-1.6 1.6z" fill-rule="evenodd"/>
<path d="M130.9 240.8l.1 .2zM132.5 239.2l-1.5 1.8zM132.5 239.2l-1.6 1.6zM132.5 239.2l-1.5 1.8zM132.5 239.2l.1 .2zM131 241l1.6-1.6z" fill-rule="evenodd"/>
<path d="M151.5 240.8l.2 .2zM153.1 239.2l-1.4 1.8zM153.1 239.2l-1.6 1.6zM153.1 239.2l-1.4 1.8zM153.1 239.2l.1 .2zM153.2 239.4l-1.5 1.6z" fill-rule="evenodd"/>
<path d="M191.2 241.2l.1 .2zM191.2 241.2l-1.4 1.8zM191.3 241.4l-1.5 1.6zM191.2 241.2l-1.4 1.8zM189.6 242.8l.2 .2zM191.2 241.2l-1.6 1.6z" fill-rule="evenodd"/>
<path d="M195.9 242.8l.2 .2zM197.5 241.2l-1.4 1.8zM197.5 241.2l-1.6 1.6zM197.5 241.2l-1.4 1.8zM197.5 241.2l.2 .2zM197.7 241.4l-1.6 1.6z" fill-rule="evenodd"/>
<path d="M197.5 241.2l.2 .2zM197.5 241.2l-1.4 1.8zM197.7 241.4l-1.6 1.6zM197.5 241.2l-1.4 1.8zM195.9 242.8l.2 .2zM197.5 241.2l-1.6 1.6z" fill-rule="evenodd"/>
<path d="M206.5 242.8l.2 .2zM208.1 241.2l-1.4 1.8zM208.1 241.2l-1.6 1.6zM208.1 241.2l-1.4 1.8zM208.1 241.2l.2 .2zM208.3 241.4l-1.6 1.6z" fill-rule="evenodd"/>
<path d="M208.1 241.2l.2 .2zM208.1 241.2l-1.4 1.8zM206.7 243l1.6-1.6zM208.1 241.2l-1.4 1.8zM206.5 242.8l.2 .2zM208.1 241.2l-1.6 1.6z" fill-rule="evenodd"/>
<path d="M215 242.8l.2 .2zM216.6 241.2l-1.4 1.8zM216.6 241.2l-1.6 1.6zM216.6 241.2l-1.4 1.8zM216.6 241.2l.1 .2zM216.7 241.4l-1.5 1.6z" fill-rule="evenodd"/>
<path d="M321.4 241.2l.2 .2zM321.4 241.2l-1.4 1.8zM321.6 241.4l-1.6 1.6zM321.4 241.2l-1.4 1.8zM319.8 242.8l.2 .2zM321.4 241.2l-1.6 1.6z" fill-rule="evenodd"/>
<path d="M328.3 242.8l.2 .2zM329.9 241.2l-1.4 1.8zM329.9 241.2l-1.6 1.6zM329.9 241.2l-1.4 1.8zM329.9 241.2l.2 .2zM330.1 241.4l-1.6 1.6z" fill-rule="evenodd"/>
<path d="M329.9 241.2l.2 .2zM329.9 241.2l-1.4 1.8zM330.1 241.4l-1.6 1.6zM329.9 241.2l-1.4 1.8zM328.3 242.8l.2 .2zM329.9 241.2l-1.6 1.6z" fill-rule="evenodd"/>
<path d="M338.9 242.8l.2 .2zM340.5 241.2l-1.4 1.8zM340.5 241.2l-1.6 1.6zM340.5 241.2l-1.4 1.8zM340.5 241.2l.2 .2zM340.7 241.4l-1.6 1.6z" fill-rule="evenodd"/>
<path d="M340.5 241.2l.2 .2zM340.5 241.2l-1.4 1.8zM340.7 241.4l-1.6 1.6zM340.5 241.2l-1.4 1.8zM338.9 242.8l.2 .2zM340.5 241.2l-1.6 1.6z" fill-rule="evenodd"/>
<path d="M345.2 242.8l.2 .2zM346.8 241.2l-1.4 1.8zM346.8 241.2l-1.6 1.6zM346.8 241.2l-1.4 1.8zM346.8 241.2l.2 .2zM347 241.4l-1.6 1.6z" fill-rule="evenodd"/>
</g>
<path d="M320.7 196.2v6.3h8.5l10.6 19.1h6.3M196.4 218.6h1.1M206.9 201.6l8.1 .1v-5.5h.9v6.3h-8.5l-10.6 19.1h-6.3v-.9h5.9zM206.9 201.6l5.8 .1M213.2 202.5h.1M323.4 202.5h.1" fill="none" stroke="#000" stroke-width=".3"/>
<path d="M409.8 0h22v279.4h-22z" fill-rule="evenodd" fill="#fff" stroke="#000" stroke-width=".35"/>
<path d="M409.8 12h22M409.8 6.4h22M414.9 12v267.4M419.9 12v267.4M425 12v267.4M409.8 51.9h22M409.8 90h22M430.1 90v189.4" fill="none" stroke="#000" stroke-width=".25"/>
<path d="M6.3 2.8h402.1v271.7h-402.1zM409.8 0v279.4" fill="none" stroke="#000" stroke-width=".28"/>
<text font-size="11.1" x="324.3" y="12.1">VANITY TYPE V2</text>
<text font-size="7.7" x="62.6" y="107.9">FLOOR PLAN</text>
<g font-size="6.3">
<text x="373.6" y="17.6">UNIT A2 FA</text>
<text x="61.8" y="255.9">ELEVATION A</text>
<text x="180.5" y="255.9">SECTION</text>
<text x="284.4" y="255.8">SIDE VIEW</text>
</g>
<text font-size="4.9" x="414.1" y="219.7" transform="rotate(-90 414.1 219.7)">ITALIAN KITCHEN AND BATH</text>
<g font-size="4.2">
<text x="114.6" y="107.9">SCALE 1/2&quot;=1'-0&quot;</text>
<text x="62.4" y="113.4">CASA FAMILIA UNIT A2 FA /VANITY TYPE V2</text>
<text x="210.8" y="255.9">SCALE 1/2&quot;=1'-0&quot;</text>
<text x="319.2" y="255.8">SCALE 1/2&quot;=1'-0&quot;</text>
<text x="61.6" y="261.2">CASA FAMILIA UNIT A2 FA / VANITY TYPE V2</text>
<text x="180.5" y="261.2">CASA FAMILIA UNIT A2 FA/ VANITY TYPE V2</text>
<text x="284.4" y="261">CASA FAMILIA / VANITY TYPE V2</text>
</g>
<text font-size="3.2" x="418.3" y="4.6">A.6</text>
<g font-size="2.8">
<text x="88.1" y="69.7">FULL ACCESSIBLE LAVATORY</text>
<text x="88.2" y="73.1">W/COVERED PANEL</text>
<text x="95.7" y="180.3">FULL ACCESSIBLE LAVATORY</text>
<text x="95.8" y="183.7">W/COVERED PANEL</text>
<text x="110.3" y="190.1">COUNTERTOP BY OTHERS</text>
<text x="206.7" y="212.1">BRACKET TO</text>
<text x="206.8" y="215.5">CLICK PANEL68.80</text>
</g>
<g font-size="2.5">
<text x="106.2" y="6.1">203.20</text>
<text x="106.8" y="9.7">[6'-8&quot;]</text>
<text x="71" y="16.4">[1'-4 1/8&quot;]</text>
<text x="73.2" y="12.7">41.00</text>
<text x="50.6" y="37.5">61.00</text>
<text x="51.2" y="41.1">[24&quot;]</text>
<text x="418.5" y="79.4" transform="rotate(-90 418.5 79.4)">CASA FAMILIA</text>
<text x="423.5" y="83" transform="rotate(-90 423.5 83)">KITCHEN | VANITIES</text>
<text x="79.2" y="166.9">[2'-9 1/16&quot;]</text>
<text x="82.1" y="163.2">84.00</text>
<text x="200" y="178.6">61.00</text>
<text x="330.3" y="178.6">61.00</text>
<text x="201.5" y="182.2">[2']</text>
<text x="330.9" y="182.2">[24&quot;]</text>
<text x="37.5" y="188.2">15.24</text>
<text x="40.2" y="191.8">[6&quot;]</text>
<text x="160.4" y="188.4">15.24</text>
<text x="233.7" y="190.6">1.90</text>
<text x="297.9" y="190.6">1.90</text>
<text x="42.2" y="194.6">1.91</text>
<text x="163" y="192">[6&quot;]</text>
<text x="166.7" y="194.8">1.91</text>
<text x="233.8" y="194.2">[3/4&quot;]</text>
<text x="297" y="194.2">[3/4&quot;]</text>
<text x="365.2" y="194.8">1.91</text>
<text x="41" y="198.3">[3/4&quot;]</text>
<text x="94.4" y="198.2">15.20</text>
<text x="95.8" y="201.9">[6&quot;]</text>
<text x="166.2" y="198.5">[3/4&quot;]</text>
<text x="231.9" y="198.3">15.21</text>
<text x="233.2" y="201.9">[6&quot;]</text>
<text x="298.5" y="198.3">15.21</text>
<text x="299.7" y="201.9">[6&quot;]</text>
<text x="364.7" y="198.5">[3/4&quot;]</text>
<text x="47.9" y="207.8">61.00</text>
<text x="170.6" y="207.9">61.00</text>
<text x="359.8" y="207.9">61.00</text>
<text x="49.4" y="211.4">[2']</text>
<text x="90.2" y="215.7">68.80</text>
<text x="107.1" y="215.8">[33 13/16&quot;]</text>
<text x="110" y="212.2">85.90</text>
<text x="155.4" y="216">[33 13/16&quot;]</text>
<text x="158.5" y="212.3">85.91</text>
<text x="172.1" y="211.6">[2']</text>
<text x="305.4" y="215.9">68.80</text>
<text x="361.3" y="211.6">[2']</text>
<text x="88" y="219.4">[27 1/16&quot;]</text>
<text x="222.8" y="219.5">[27 1/16&quot;]</text>
<text x="303.2" y="219.5">[27 1/16&quot;]</text>
<text x="49.4" y="225.3">23.00</text>
<text x="170.6" y="225.4">23.00</text>
<text x="359.8" y="225.4">23.00</text>
<text x="47.9" y="228.9">[9 1/16&quot;]</text>
<text x="169.1" y="229.1">[9 1/16&quot;]</text>
<text x="358.3" y="229.1">[9 1/16&quot;]</text>
<text x="82.1" y="239.1">80.00</text>
<text x="114.1" y="239.1">69.68</text>
<text x="139.7" y="239.1">45.78</text>
<text x="70.8" y="245.5">2.00</text>
<text x="79.9" y="242.8">[2'-7 1/2&quot;]</text>
<text x="104.9" y="245.1">2.00</text>
<text x="111.2" y="242.8">[2'-3 7/16&quot;]</text>
<text x="139.6" y="242.8">[1'-6&quot;]</text>
<text x="190.4" y="245.5">15.20</text>
<text x="196.6" y="244.8">[10 1/16&quot;]</text>
<text x="198.8" y="241.2">25.48</text>
<text x="208.4" y="245.6">20.32</text>
<text x="321.9" y="245.6">20.32</text>
<text x="329.3" y="244.8">[10 1/16&quot;]</text>
<text x="331.5" y="241.2">25.48</text>
<text x="339.7" y="245.5">15.20</text>
<text x="70.7" y="249.1">[13/16&quot;]</text>
<text x="104.8" y="248.7">[13/16&quot;]</text>
<text x="191.8" y="249.1">[6&quot;]</text>
<text x="209.7" y="249.3">[8&quot;]</text>
<text x="323.2" y="249.3">[8&quot;]</text>
<text x="341.1" y="249.1">[6&quot;]</text>
</g>
<g font-size="1.9">
<text x="413.4" y="15.5" transform="rotate(-90 413.4 15.5)">DATE:</text>
<text x="418.5" y="15.5" transform="rotate(-90 418.5 15.5)">REV:</text>
<text x="423.5" y="15.5" transform="rotate(-90 423.5 15.5)">DIMENSION:</text>
<text x="428.6" y="15.5" transform="rotate(-90 428.6 15.5)">DRAWN BY:</text>
<text x="413.4" y="55.4" transform="rotate(-90 413.4 55.4)">PROJECT #:</text>
<text x="418.1" y="195.8" transform="rotate(-90 418.1 195.8)">kitchen | bath | tile | closet</text>
<text x="423.2" y="201.6" transform="rotate(-90 423.2 201.6)">1777 NW 72TH AVE. MIAMI FL, 33126</text>
<text x="428.2" y="199.3" transform="rotate(-90 428.2 199.3)">T. 305.599.9000 F. 305.599.9870</text>
</g>
<text font-size="1.6" x="414.5" y="9.2">SHEET NUMBER</text>
<g font-size="1.4">
<text x="80.1" y="199.1">FIXED PANEL</text>
<text x="82.4" y="200.9">FINISH</text>
<text x="334.8" y="205.1">FIXED PANEL</text>
<text x="337" y="206.8">FINISH</text>
<text x="77.7" y="212.9">FINISHED SIDE PANEL</text>
</g>
</svg>
